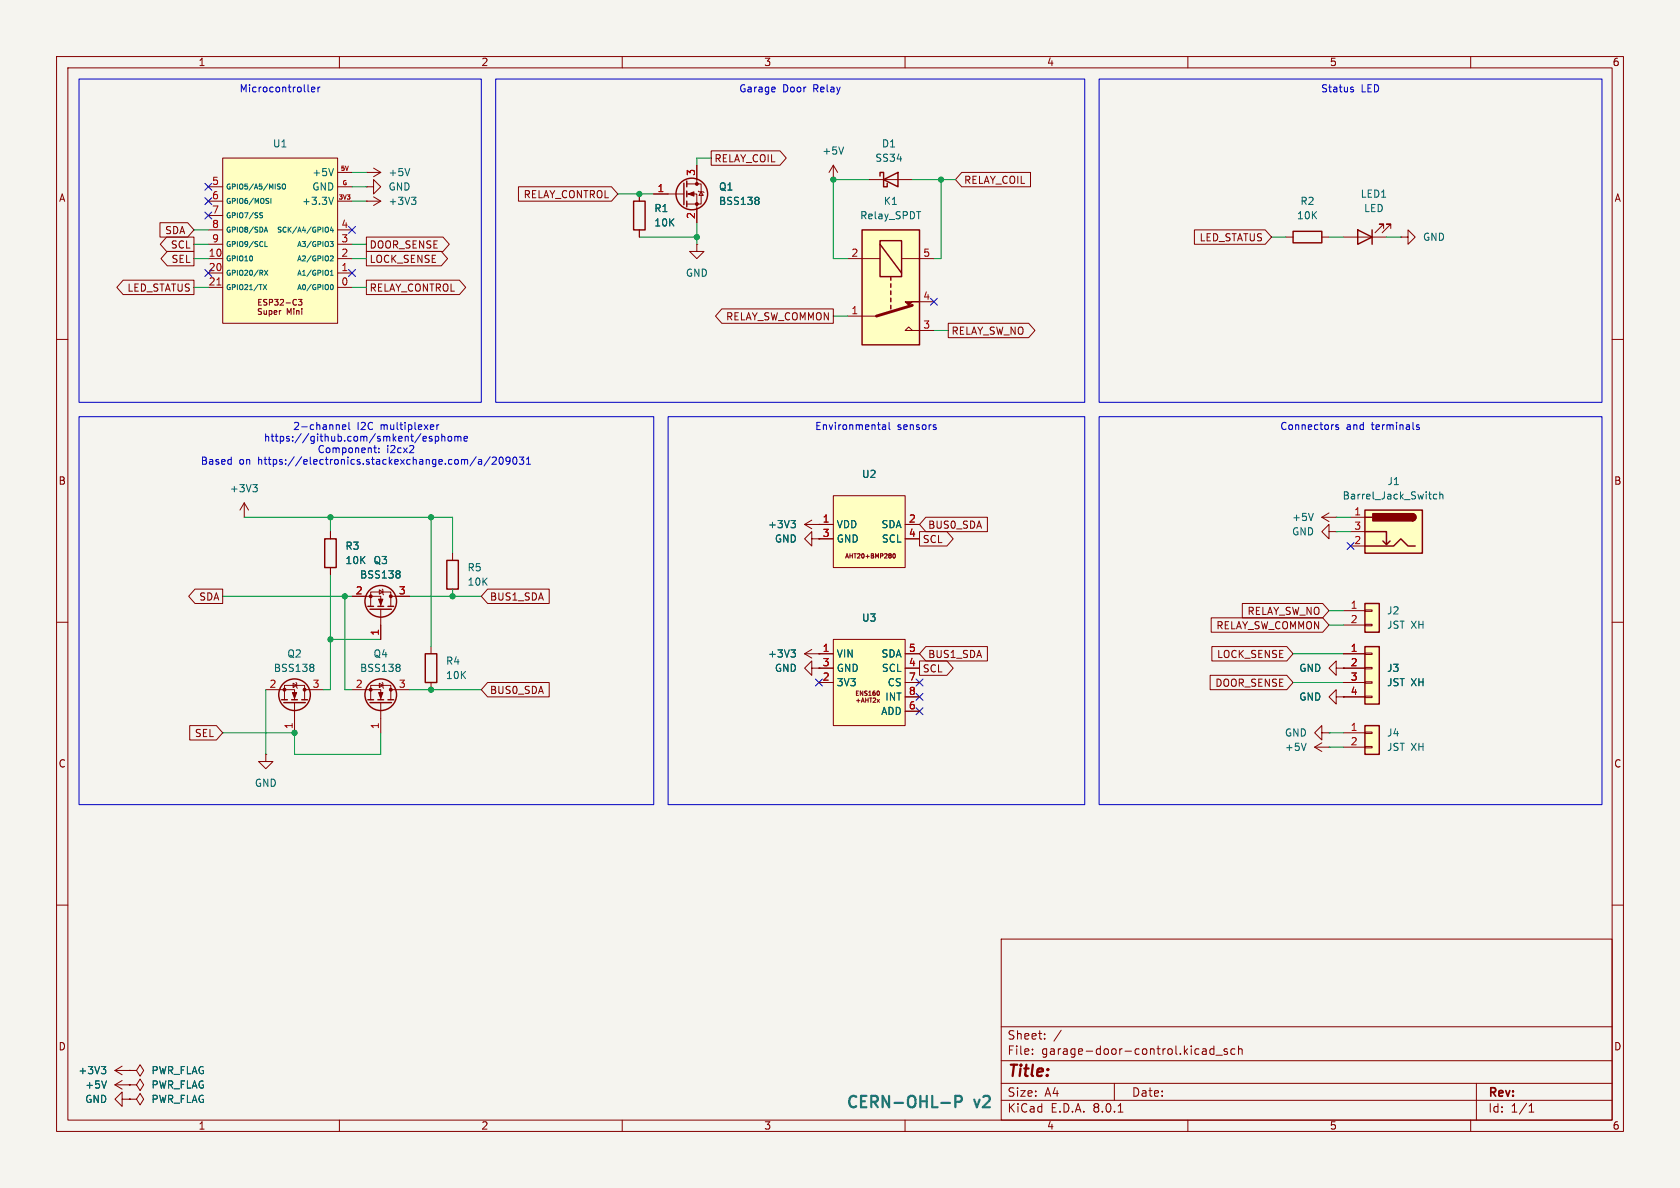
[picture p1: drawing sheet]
<svg xmlns="http://www.w3.org/2000/svg" width="297mm" height="210mm" viewBox="0 0 297 210" stroke-linecap="round" stroke-linejoin="round" font-family="sans-serif">
<path d="M0 0h297v210h-297z" fill="#f5f4ef" stroke="#f5f4ef" stroke-width=".18"/>
<g fill="none" stroke="#840000" stroke-width=".18">
<path d="M10 10h277v190h-277zM12 12h273v186h-273zM60 10v2M110 10v2M160 10v2M210 10v2M260 10v2M10 60h2M285 60h2M234.9 94v-1.3l-1.2 1.3 1.2 1.3v-1.3h1.3M236.2 94h.1M10 110h2"/>
<path d="M285 110h2M10 160h2M285 160h2M177 166h108v32h-108zM22.9 191.8h1.2l.7-1 .6 1-.6 1-.7-1M22.9 191.8h.1M60 198v2M110 198v2M160 198v2M177 194.5h108M177 191.5h108M177 187.5h108"/>
<path d="M177 181.5h108M182.5 186.3v.1M182.5 185.5v.1M184.7 183.6v.1M184.7 182.8v.1M187.6 182.1l-1.3 2M197 191.5v3M197.7 196.6h.8M210 198v2M212.7 185.4l.5 .1v.9M213.2 186.3l-.5 .1M213.2 185.8h-.5"/>
<path d="M214.6 185.5l-.4-.1-.3 .3v.4l.1 .2h.6M214.6 184.9v1.5M215 186.5h1.1M217 185.5l-.4-.1-.2 .2 .1 .2 .5 .2v.3h-.6M218.3 185.5l-.4-.1-.3 .3v.4l.1 .2h.6M219 185.5l.2-.1 .3 .1 .1 .9M219 184.9v1.5M260 198v2M261 191.5v6.5M270.3 196.6h.9M270.3 195.5l.4-.4v1.5"/>
</g>
<path d="M241.3 106.7h2.5v5.1h-2.5z" fill="#ffffc2"/>
<path d="M237.5 108h3.8M237.5 110.5h3.8M241.3 110.4h1.3v.2h-1.3zM241.3 107.8h1.3v.3h-1.3z" fill="none" stroke="#840000" stroke-width=".18"/>
<path d="M241.3 106.7h2.5v5.1h-2.5z" fill="none" stroke="#840000" stroke-width=".25"/>
<path d="M241.3 128.3h2.5v5.1h-2.5z" fill="#ffffc2"/>
<path d="M237.5 129.5h3.8M237.5 132.1h3.8M241.3 132h1.3v.2h-1.3zM241.3 129.4h1.3v.3h-1.3z" fill="none" stroke="#840000" stroke-width=".18"/>
<path d="M241.3 128.3h2.5v5.1h-2.5z" fill="none" stroke="#840000" stroke-width=".25"/>
<path d="M241.3 114.3h2.5v10.2h-2.5z" fill="#ffffc2"/>
<g fill="none" stroke="#840000" stroke-width=".18">
<path d="M113 34.3v1.3M115.6 34.3h5.3M121.4 34.3h1.8v5.1M121.4 32.5h2.6v3.6h-2.6M123.2 29.2v3.3M123.4 33.8l.2 .1h.7l.2 .1M124 33.9l.3 .6h-.7zM113 40.6v1.3M123.2 43.2v1.3h1.3l-1.3 1.2-1.3-1.2h1.3M123.2 43.2h.1M58.4 94v1.3M80 97.8v1.3"/>
<path d="M58.4 100.3v1.3M62.2 105.4h5.1v1.8M65.5 107.2v-2.6h3.6v2.6M67.1 104.3l.6 .3-.6 .4zM67.3 107.7v5.3M67.6 104.1l.1 .2v.7l.1 .2M69.1 105.4h3.3M76.2 114.3v1.3M80 104.1v1.3M237.5 115.6h3.8M237.5 118.1h3.8M241.3 118h1.3v.2h-1.3z"/>
<path d="M241.3 115.4h1.3v.3h-1.3zM76.2 120.7v1.2M232.4 132.1l1.3 .7M232.4 132.1h2.5M233.7 129.5v-1.2l-1.3 1.2 1.3 1.3v-1.3h1.2M233.7 131.3l-1.3 .8M234.9 132.1h.1M234.9 129.5h.1M236.2 123.2v-1.3l-1.3 1.3 1.3 1.3v-1.3h1.3M237.5 123.2h.1M237.5 120.7h3.8M237.5 123.2h3.8"/>
<path d="M241.3 123.1h1.3v.2h-1.3zM241.3 120.5h1.3v.3h-1.3z"/>
</g>
<g fill="none" stroke="#840000" stroke-width=".25">
<path d="M112 35.6h2v5h-2zM120.9 32.4v3.8M121.4 32v1M121.4 33.8v1M121.4 35.6v1M57.4 95.3h2v5h-2zM79 99.1h2v5h-2zM65 107.2h1M65.4 107.7h3.8M66.8 107.2h1M68.6 107.2h1M75.2 115.6h2v5.1h-2z"/>
<path d="M241.3 114.3h2.5v10.2h-2.5z"/>
<circle cx="122.3" cy="34.3" r="2.79"/>
<circle cx="67.3" cy="106.3" r="2.79"/>
</g>
<path d="M133.9 34.9l.3 .2-.3 .3 .3 .3v.2l-.3 .2M70.5 100.9l.2 .3-.2 .3 .2 .2v.2l-.2 .3M230.9 131.4l-.4 1.3" fill="none" stroke="#006464" stroke-width=".18"/>
<g fill="#840000" stroke="#840000" stroke-width=".18">
<path d="M121.7 34.3l1-.4v.8z"/>
<path d="M66.9 105.9h.8l-.4 1z"/>
<circle cx="123.2" cy="36.1" r=".25"/>
<circle cx="123.2" cy="32.5" r=".25"/>
<circle cx="65.5" cy="105.4" r=".25"/>
<circle cx="69.1" cy="105.4" r=".25"/>
</g>
<path d="M152.4 40.6h10.2v20.4h-10.2z" fill="#ffffc2"/>
<g fill="none" stroke="#840000" stroke-width=".18">
<path d="M149.9 45.7h5.7M149.9 55.9h5M159.4 45.7h5.7M161.3 58.4l-.6-.6-.7 .6h5.1M162.6 53.3h2.5M47 133.4v1.2h1.3l-1.3 1.3-1.3-1.3h1.3M47 133.4h.1M47 121.9h5.1v1.8M50.3 123.7v-2.5h3.5v2.5M51.8 120.8l.7 .4-.7 .3zM52.1 124.2v5.3M52.3 120.7l.2 .1v.7l.1 .2"/>
<path d="M53.8 121.9h3.3M62.2 121.9h5.1v1.8M65.5 123.7v-2.5h3.6v2.5M67.1 120.8l.6 .4-.6 .3zM67.3 124.2v5.3M67.6 120.7l.1 .1v.7l.1 .2M69.1 121.9h3.3M20.3 191.8l1.3 .7M20.3 191.8h2.6M20.3 189.2l1.3 .8M20.3 189.2h2.6M21.6 194.3v-1.3l-1.3 1.3 1.3 1.3v-1.3h1.3"/>
<path d="M21.6 191l-1.3 .8M21.6 188.5l-1.3 .7M22.9 191.8h.1M22.9 189.2h1.2l.7-1 .6 1-.6 1-.7-1M22.9 189.2h.1M22.9 194.3h1.2l.7-1 .6 1-.6 1-.7-1M22.9 194.3h.1"/>
</g>
<g fill="none" stroke="#840000" stroke-width=".25">
<path d="M152.4 40.6h10.2v20.4h-10.2zM155.6 42.5h3.8v6.4h-3.8zM155.6 43.2l3.8 5.1M157.5 48.9v.6M157.5 50.2v.6M157.5 51.4v.7M157.5 52.7v.6M157.5 54v.6M49.8 123.7h1M50.2 124.2h3.8M51.6 123.7h1M53.3 123.7h1.1"/>
<path d="M65 123.7h1M65.4 124.2h3.8M66.8 123.7h1M68.6 123.7h1"/>
<circle cx="52.1" cy="122.8" r="2.79"/>
<circle cx="67.3" cy="122.8" r="2.79"/>
</g>
<path d="M161.3 54l-6.4 1.9" fill="none" stroke="#840000" stroke-width=".51"/>
<g fill="#840000" stroke="#840000" stroke-width=".18">
<path d="M160 53.3h2.6h-1.3l-.6 .7z"/>
<path d="M66.9 122.4h.8l-.4 1z"/>
<path d="M51.7 122.4h.8l-.4 1z"/>
<circle cx="65.5" cy="121.9" r=".25"/>
<circle cx="69.1" cy="121.9" r=".25"/>
<circle cx="50.3" cy="121.9" r=".25"/>
<circle cx="53.8" cy="121.9" r=".25"/>
</g>
<path d="M55.2 117.4l.3 .3-.3 .3 .3 .2v.2l-.3 .3M70.5 117.4l.2 .3-.2 .3 .2 .2v.2l-.2 .3M17.9 188.5h.8l-.4 .5M18.5 189l.2 .3v.3l-.2 .2M18.8 191.1l-.4 1.2" fill="none" stroke="#006464" stroke-width=".18"/>
<path d="M39.4 27.9h20.3v29.3h-20.3z" fill="#ffffc2"/>
<g fill="none" stroke="#840000" stroke-width=".18">
<path d="M36.8 35.6h2.6M36.8 33h2.6M36.8 38.1h2.6M39.4 27.9h20.3v29.3h-20.3zM59.7 35.6h2.5M59.7 33h2.5M59.7 30.5h2.5M64.8 30.5h.1M64.8 35.6h.1M64.8 33h1.2v-1.2l1.3 1.2-1.3 1.3v-1.3M64.8 33h.1M64.8 35.6h2.5"/>
<path d="M64.8 30.5h2.5M66 29.7l1.3 .8M66 34.8l1.3 .8M67.3 30.5l-1.3 .7M67.3 35.6l-1.3 .7M36.8 50.8h2.6M36.8 48.3h2.6M36.8 45.7h2.6M36.8 43.2h2.6M36.8 40.6h2.6M49.6 54.9h.1M52.7 52.9h.7l-.4 .4 .3 .1v.4l-.1 .1-.5-.1"/>
<path d="M59.7 50.8h2.5M59.7 48.3h2.5M59.7 45.7h2.5M59.7 43.2h2.5M59.7 40.6h2.5M227.3 41.9h1.3M233.7 41.9h1.2M247.6 41.9h1.3v-1.3l1.3 1.3-1.3 1.3v-1.3M247.6 41.9h.1M43.2 91.4h.1M43.2 88.9l-.8 1.3M43.2 88.9v2.5"/>
<path d="M43.2 88.9l.7 1.3M233.7 91.4l1.2 .8M233.7 91.4h2.5M234.9 90.7l-1.2 .7M236.2 91.4h.1"/>
</g>
<g fill="none" stroke="#006464" stroke-width=".18">
<path d="M46 38l.4 .2-.1 .3h-.3M46 37.7h.4M47.4 35.1h.1M47.5 35.6v.3M47.9 35.1v.9M49.2 32.5l.3 .1M49.4 33l.1 .2-.1 .2M50 32.6l.3-.1 .1 .2 .1 .4-.2 .3-.4-.1v-.5zM59 34.9l-.5 1.2M59 29.8l-.5 1.3M72.4 29.8l-.4 1.3M72.7 34.9h.8l-.4 .5"/>
<path d="M73.3 35.4l.2 .2v.3l-.2 .2M46.5 50.3l.6 .9M46.7 41l.3-.8 .3 .8M46.8 47.8l.5 .9M46.8 40.8h.4M46.8 42.7v.9h.5M47.1 50.3l-.6 .9M47.3 47.8l-.5 .9M57.7 40.2h.2l.2 .3-.1 .4-.3 .1M58.4 42.7h.5l-.3 .3 .3 .1v.4h-.5M58.4 50.7l.2-.4a.43 .43 0 0 1 .3 .5 .43 .43 0 0 1-.4 .4l-.1-.3M58.4 45.3l.3-.1 .2 .3-.5 .6h.5"/>
<path d="M58.4 48.7h.5M58.4 48l.3-.2v.9M58.6 40.1l-.2 .6h.6M58.8 40.5v.5M44.7 85.7h.8l-.4 .5M45.2 86.2l.3 .2v.3l-.3 .2M232.2 90.7l-.4 1.3"/>
</g>
<path d="M38.3 50.4h.8" fill="none" stroke="#a90000" stroke-width=".18"/>
<path d="M228.6 40.9h5.1v2h-5.1z" fill="none" stroke="#840000" stroke-width=".25"/>
<path d="M147.3 113h12.7v15.3h-12.7z" fill="#ffffc2"/>
<g fill="none" stroke="#840000" stroke-width=".18">
<path d="M237.5 41.9h7.6M244.6 40.4v-.8h-.8h.8l-1.5 1.5M245.9 40.4v-.8h-.8h.8l-1.6 1.5M142.2 115.6h5.1M142.2 115.6l1.3 .7M143.5 114.8l-1.3 .8M144.8 115.6h.1M144.8 118.1h2.5M147.3 113h12.7v15.3h-12.7zM160 115.6h2.6M160 118.1h2.6M144.8 120.7h2.5"/>
<path d="M151.4 122.5h.3M151.4 123.9h.6M151.7 123.6v.6M151.8 122.2h-.4v.7h.4M152.3 124.2l.2-.8 .3 .8M152.3 123.9h.4M152.5 122.2v.7l-.4-.7v.7M153 123.4v.8M153 123.8h.5M153.3 122.2h-.4a.32 .32 0 0 0 .4 .4l-.1 .3h-.3M153.5 123.4v.8M153.6 122.9h.4"/>
<path d="M153.6 122.4l.2-.2v.7M153.7 123.4h.5M153.9 123.4v.8M154.3 122.6l.2-.1h.2v.4M154.4 123.5l.3-.1 .1 .2-.5 .6h.5M154.7 122.2h-.2l-.2 .3v.4h.4M154.7 122.9h.1M155.1 123.6l.4 .6M155.1 122.2h.1a.37 .37 0 0 1 .3 .4 .37 .37 0 0 1-.4 .3l-.1-.3zM155.5 123.6l-.4 .6M160 120.7h2.6M160 125.7h2.6"/>
<path d="M160 123.2h2.6"/>
</g>
<path d="M240 40.6l2.6 1.3-2.6 1.3zM242.6 40.6v2.6" fill="none" stroke="#840000" stroke-width=".25"/>
<path d="M139.8 114.9h.8l-.4 .5M140.4 115.4l.2 .2v.3l-.2 .2" fill="none" stroke="#006464" stroke-width=".18"/>
<path d="M147.3 87.6h12.7v12.7h-12.7z" fill="#ffffc2"/>
<g fill="none" stroke="#840000" stroke-width=".18">
<path d="M147.3 31.8h.1M147.3 29.2l-.7 1.3M147.3 29.2v2.6M147.3 29.2l.8 1.3M153.7 31.8h7.6M142.2 92.7h5.1M142.2 92.7l1.3 .8M143.5 95.3v-1.3l-1.3 1.3 1.3 1.2v-1.2h1.3M143.5 91.9l-1.3 .8M144.8 95.3h.1M144.8 92.7h.1M144.8 95.3h2.5"/>
<path d="M147.3 87.6h12.7v12.7h-12.7zM157.9 98l.1-.1a.37 .37 0 0 1 .3 .4 .37 .37 0 0 1-.3 .3l-.2-.2zM160 92.7h2.6M160 95.3h2.6M143.5 118.1v-1.3l-1.3 1.3 1.3 1.3v-1.3h1.3M144.8 118.1h.1M236.2 118.1v-1.3l-1.3 1.3 1.3 1.3v-1.3h1.3M237.5 118.1h.1"/>
</g>
<path d="M149.1 26l-.4 1.2M139.8 92h.8l-.4 .5M140.4 92.5l.2 .2v.3l-.2 .3" fill="none" stroke="#006464" stroke-width=".18"/>
<path d="M155.6 31.1v-.6h.6v2.5h.6v-.6M156.2 31.8l2.5-1.3v2.5z" fill="none" stroke="#840000" stroke-width=".25"/>
<path d="M241.3 90.2h10.2v7.6h-10.2z" fill="#ffffc2"/>
<path d="M241.3 90.2h10.2v7.6h-10.2zM241.3 94h3.8v2.3l.6-.7M241.3 96.5h5.1l1.2-1.2 1.3 1.2h1.3M241.3 91.4h1.3M244.5 95.6l.6 .7M249.7 90.8a.64 .64 0 0 1 .6 .6 .64 .64 0 0 1-.6 .7" fill="none" stroke="#840000" stroke-width=".25"/>
<g fill="#840000" stroke="#840000" stroke-width=".25">
<path d="M249.7 90.8a.64 .64 0 0 1 .6 .6 .64 .64 0 0 1-.6 .7z"/>
<path d="M242.7 90.8h7v1.3h-7z"/>
</g>
<g fill="none" stroke="#840000" stroke-width=".18">
<path d="M28.3 39.4h4.9l1.1 1.2-1.1 1.3h-4.9zM91.7 33h16.4l1.1 1.3-1.1 1.3h-16.4zM113 34.3v1.3M115.6 34.3h2.5M123.2 29.2v2.6M123.2 36.8v2.6M125.7 26.7h12.2l1.1 1.2-1.1 1.3h-12.2zM170 30.5h12.2v2.5h-12.2l-1.1-1.2zM21.8 49.5h12.5v2.6h-12.5l-1.1-1.3zM29.4 41.9h4.9v2.6h-4.9l-1.1-1.3zM29.6 44.4h4.7v2.6h-4.7l-1.1-1.3zM64.8 49.5h16.4l1.1 1.3-1.1 1.3h-16.4z"/>
<path d="M64.8 44.4h13.2l1.1 1.3-1.1 1.3h-13.2zM64.8 41.9h13.5l1.1 1.3-1.1 1.3h-13.5zM113 40.6v1.3M127.6 54.6h19.7v2.6h-19.7l-1.1-1.3zM167.6 57.1h14.3l1.1 1.3-1.1 1.3h-14.3zM211.2 40.6h12.5l1.1 1.3-1.1 1.3h-12.5zM58.4 94v1.3M144.8 92.7h.1M144.8 95.3h.1M144.8 92.7h2.5M144.8 95.3h2.5M160 92.7h2.6"/>
<path d="M160 95.3h2.6M162.6 94h4.8l1.1 1.3-1.1 1.2h-4.8zM163.7 91.4h10.9v2.6h-10.9l-1.1-1.3zM238.8 91.4h2.5M238.8 96.5h2.5M238.8 94h2.5M34.5 104.1h4.9v2.6h-4.9l-1.1-1.3zM58.4 100.3v1.3M62.2 105.4h2.6M67.3 110.5v2.5M69.8 105.4h2.6M86.2 104.1h10.9v2.6h-10.9l-1.1-1.3z"/>
<path d="M144.8 118.1h.1M144.8 115.6h.1M144.8 115.6h2.5M144.8 118.1h2.5M160 115.6h2.6M160 118.1h2.6M162.6 116.8h4.8l1.1 1.3-1.1 1.3h-4.8zM163.7 114.3h10.9v2.5h-10.9l-1.1-1.2zM213.9 119.4h13.6l1.1 1.3-1.1 1.2h-13.6zM214.1 109.2h19.7l1.1 1.3-1.1 1.3h-19.7zM214.2 114.3h13.3l1.1 1.3-1.1 1.2h-13.3zM219.6 106.7h14.2l1.1 1.3-1.1 1.2h-14.2z"/>
<path d="M237.5 118.1h.1M237.5 115.6h3.8M237.5 118.1h3.8M33.5 128.3h4.8l1.1 1.2-1.1 1.3h-4.8zM86.2 120.6h10.9v2.6h-10.9l-1.1-1.3zM144.8 120.7h2.5M160 120.7h2.6M160 123.2h2.6M160 125.7h2.6M237.5 123.2h.1M237.5 120.7h3.8M237.5 123.2h3.8"/>
<path d="M22.9 191.8h.1M22.9 189.2h.1M22.9 194.3h.1"/>
</g>
<path d="M133.9 34.9l.3 .2-.3 .3 .3 .3v.2l-.3 .2M139.8 92h.8l-.4 .5M140.4 92.5l.2 .2v.3l-.2 .3M254 87.4h-.4l-.2 .2 .1 .5h.5M254.5 87.5l.2-.1h.3l.1 .8M254.5 86.9v1.3M70.5 100.9l.2 .3-.2 .3 .2 .2v.2l-.2 .3M139.8 114.9h.8l-.4 .5M140.4 115.4l.2 .2v.3l-.2 .2M17.9 188.5h.8l-.4 .5M18.5 189l.2 .3v.3l-.2 .2M18.8 191.1l-.4 1.2" fill="none" stroke="#006464" stroke-width=".18"/>
<path d="M166.4 195h1.5M168.9 194.8h.8a.54 .54 0 0 0 .4-.5 .54 .54 0 0 0-.4-.6h-.8v2" fill="none" stroke="#0099b0" stroke-width=".4"/>
<g fill="none" stroke="#0000c2" stroke-width=".18">
<path d="M14 14h71.1v57.1h-71.1zM54.5 16.1l.1 .1M55.1 15.8l.6-.1-.1-.2-.4-.1-.1 .2v.6h.5M56.2 15.4v.8M56.6 15.4l-.4 .2M87.6 14h104.2v57.1h-104.2zM137 15.5v.2l-.6 .1M194.3 14h88.9v57.1h-88.9zM238.9 15.8l.3 .1 .1 .2-.2 .1h-.2M238.9 15.4l.3 .1M14 73.7h101.6v68.5h-101.6zM60.5 75.5l.6-.1v-.3h-.4l-.2 .2 .1 .6h.5"/>
<path d="M61.7 74.7v1.1l.2 .1M66.3 78.8v1l.3 .2M67 79.9v.1M73.1 79.3l-.7 .7h.7M75.3 77.9l-.3 .1M75.4 77.3v.1l-.6 .2M75.9 77.3v.2l.5 .2-.2 .3-.3-.1M76.5 75.1l.2 .3-.6 .1M76.6 75.9h-.1M77 77.2l.3-.1 .3 .3-.2 .5h-.4M77 77.1v1.3M77.2 75.1v.8"/>
<path d="M77.6 75.1l-.4 .2M78.1 77.3l.2-.2 .3 .1v.8M78.1 76.7v1.3M79.3 77.3l.1-.2 .4 .2 .1 .4-.2 .2-.3 .1-.1-.1zM80.4 77.3l.4-.2 .1 .2M80.4 77.1v.9M80.9 77.3l.2-.2 .3 .1 .1 .8M80.9 77.3v.7M82 77.6l.6-.2v-.2l-.4-.1-.2 .2 .1 .6h.5M118.1 73.7h73.7v68.5h-73.7zM156 75.1h.5l.1 .8M156.6 75.4l-.5 .1-.1 .1 .1 .3h.5"/>
<path d="M157.2 74.7v1.1l.2 .1M165.3 75.5l.2 .2-.2 .2M165.3 75.1h.2M194.3 73.7h88.9v68.5h-88.9zM236.6 75.1h-.3l-.2 .2 .1 .2 .4 .1v.3h-.5M250.9 75.1h-.3l-.2 .2 .1 .2 .4 .1v.3h-.5M84.2 80.7l-1.1 1.7M84.6 81.3h.5l.1 .8M85.2 81.5l-.5 .1-.2 .2 .2 .3 .5-.1M86.7 80.7l-1.1 1.7M87 80.9l.5-.1 .3 .4-.8 .9h.8M88.4 80.9l.1-.1a.68 .68 0 0 1 .5 .6 .68 .68 0 0 1-.5 .7l-.1-.2-.2-.3z"/>
<path d="M90.2 81.3l-.3 .3-.3-.1-.2-.2 .2-.4 .3-.1 .2 .1a.84 .84 0 0 1-.3 1.2h-.2M90.8 80.9l.2-.1a.68 .68 0 0 1 .4 .6 .68 .68 0 0 1-.4 .7l-.2-.2-.1-.3zM91.8 80.8h.8l-.4 .5 .3 .1v.5l-.2 .2-.5-.2M93.1 82.1h.7M93.1 81.2l.3-.4v1.3"/>
</g>
<g fill="none" stroke="#009600" stroke-width=".18">
<path d="M62.2 33h2.6M62.2 35.6h2.6M62.2 30.5h2.6M109.2 34.3h6.4M123.2 39.4v3.8M125.7 27.9h-2.5v1.3M153.7 31.8h-6.4v13.9h2.6M161.3 31.8h7.6M166.4 31.8v13.9h-1.3M34.3 45.7h2.5M34.3 43.2h2.5M34.3 50.8h2.5"/>
<path d="M34.3 40.6h2.5M62.2 45.7h2.6M62.2 43.2h2.6M62.2 50.8h2.6M113 41.9h10.2M147.3 55.9h2.6M165.1 58.4h2.5M224.8 41.9h2.5M234.9 41.9h2.6M245.1 41.9h2.5M43.2 91.4h36.8v6.4M58.4 91.4v2.6"/>
<path d="M76.2 91.4v22.9M236.2 91.4h2.6M236.2 94h2.6M39.4 105.4h22.8M58.4 101.6v20.3h-1.3M58.4 113h8.9M61 105.4v16.5h1.2M72.4 105.4h12.7M80 104.1v1.3M228.6 115.6h8.9M234.9 110.5h2.6M234.9 108h2.6"/>
<path d="M39.4 129.5h12.7v3.9h15.2v-3.9M47 121.9v11.5M72.4 121.9h12.7M228.6 120.7h8.9M234.9 129.5h2.6M234.9 132.1h2.6"/>
</g>
<g fill="none" stroke="#000084" stroke-width=".18">
<path d="M36.2 32.4l1.2 1.2M36.2 35l1.2 1.2M36.2 37.5l1.2 1.2M37.4 32.4l-1.2 1.2M37.4 35l-1.2 1.2M37.4 37.5l-1.2 1.2M36.2 47.7l1.2 1.2M37.4 47.7l-1.2 1.2M61.6 47.7l1.2 1.2M61.6 40l1.2 1.2M62.8 47.7l-1.2 1.2M62.8 40l-1.2 1.2"/>
<path d="M164.5 52.7l1.2 1.2M165.7 52.7l-1.2 1.2M238.2 95.9l1.2 1.2M239.4 95.9l-1.2 1.2M144.2 120l1.2 1.3M145.4 120l-1.2 1.3M162 120l1.2 1.3M162 125.1l1.2 1.2M162 122.6l1.2 1.2M163.2 120l-1.2 1.3M163.2 125.1l-1.2 1.2M163.2 122.6l-1.2 1.2"/>
</g>
<g fill="#009600" stroke="#009600" stroke-width=".18">
<circle cx="76.2" cy="121.9" r=".46"/>
<circle cx="80" cy="105.4" r=".46"/>
<circle cx="61" cy="105.4" r=".46"/>
<circle cx="58.4" cy="113" r=".46"/>
<circle cx="52.1" cy="129.5" r=".46"/>
<circle cx="58.4" cy="91.4" r=".46"/>
<circle cx="76.2" cy="91.4" r=".46"/>
<circle cx="123.2" cy="41.9" r=".46"/>
<circle cx="113" cy="34.3" r=".46"/>
<circle cx="147.3" cy="31.8" r=".46"/>
<circle cx="166.4" cy="31.8" r=".46"/>
</g>
<text font-size="2.8" fill="#840000" x="178" y="190.9">Title:</text>
<g font-size="2.8" fill="#0099b0">
<text x="149.4" y="196.4">CERN-OHL-P</text>
<text x="172.3" y="196.4">v2</text>
</g>
<g font-size="2.1" fill="#840000">
<text x="178" y="184">Sheet:</text>
<text x="178" y="186.7">File:</text>
<text x="184.1" y="186.7">garage-door-control.kicad_sch</text>
<text x="178" y="196.9">KiCad</text>
<text x="178" y="194.1">Size:</text>
<text x="184.7" y="194.1">A4</text>
<text x="185.7" y="196.9">E.D.A.</text>
<text x="193.3" y="196.9">8.0.1</text>
<text x="200" y="194.1">Date:</text>
<text x="263" y="194.3">Rev:</text>
<text x="263" y="196.9">Id:</text>
<text x="267.1" y="196.9">1/1</text>
</g>
<g font-size="1.8" fill="#840000">
<text x="35" y="11.9">1</text>
<text x="85" y="11.9">2</text>
<text x="135" y="11.9">3</text>
<text x="185" y="11.9">4</text>
<text x="235" y="11.9">5</text>
<text x="285" y="11.9">6</text>
<text x="126.2" y="28.9">RELAY_COIL</text>
<text x="10.3" y="35.9">A</text>
<text x="92.5" y="35.2">RELAY_CONTROL</text>
<text x="170.3" y="32.7">RELAY_COIL</text>
<text x="285.3" y="35.9">A</text>
<text x="29.1" y="41.6">SDA</text>
<text x="30.1" y="44.1">SCL</text>
<text x="30.2" y="46.7">SEL</text>
<text x="65.2" y="46.7">LOCK_SENSE</text>
<text x="65.2" y="44.1">DOOR_SENSE</text>
<text x="212" y="42.9">LED_STATUS</text>
<text x="22.4" y="51.8">LED_STATUS</text>
<text x="65.2" y="51.8">RELAY_CONTROL</text>
<text x="128.3" y="56.8">RELAY_SW_COMMON</text>
<text x="168.1" y="59.4">RELAY_SW_NO</text>
<text x="10.3" y="85.9">B</text>
<text x="285.3" y="85.9">B</text>
<text x="164" y="93.7">BUS0_SDA</text>
<text x="163" y="96.2">SCL</text>
<text x="35.1" y="106.4">SDA</text>
<text x="86.5" y="106.4">BUS1_SDA</text>
<text x="214.9" y="111.4">RELAY_SW_COMMON</text>
<text x="220.4" y="108.9">RELAY_SW_NO</text>
<text x="163" y="119.1">SCL</text>
<text x="164" y="116.5">BUS1_SDA</text>
<text x="215.1" y="116.5">LOCK_SENSE</text>
<text x="86.5" y="122.9">BUS0_SDA</text>
<text x="214.8" y="121.6">DOOR_SENSE</text>
<text x="34.4" y="130.5">SEL</text>
<text x="10.3" y="135.9">C</text>
<text x="285.3" y="135.9">C</text>
<text x="10.3" y="185.9">D</text>
<text x="285.3" y="185.9">D</text>
<text x="35" y="199.9">1</text>
<text x="85" y="199.9">2</text>
<text x="135" y="199.9">3</text>
<text x="185" y="199.9">4</text>
<text x="235" y="199.9">5</text>
<text x="285" y="199.9">6</text>
</g>
<g font-size="1.8" fill="#0000c2">
<text x="42.3" y="16.6">Microcontroller</text>
<text x="130.6" y="16.6">Garage</text>
<text x="138.4" y="16.6">Door</text>
<text x="143.9" y="16.6">Relay</text>
<text x="233.5" y="16.6">Status</text>
<text x="240.6" y="16.6">LED</text>
<text x="51.7" y="76.3">2-channel</text>
<text x="63.1" y="76.3">I2C</text>
<text x="67.4" y="76.3">multiplexer</text>
<text x="144" y="76.3">Environmental</text>
<text x="158.6" y="76.3">sensors</text>
<text x="226.2" y="76.3">Connectors</text>
<text x="238" y="76.3">and</text>
<text x="242.6" y="76.3">terminals</text>
<text x="35.4" y="82.5">Based</text>
<text x="42.3" y="82.5">on</text>
<text x="45.7" y="82.5">https://electronics.stackexchange.com/a/209031</text>
<text x="46.6" y="78.4">https://github.com/smkent/esphome</text>
<text x="56.1" y="80.4">Component:</text>
<text x="68.3" y="80.4">i2cx2</text>
</g>
<g font-size="1.8" fill="#006464">
<text x="48.2" y="26.3">U1</text>
<text x="145.3" y="27.5">+5V</text>
<text x="154.6" y="28.8">SS34</text>
<text x="155.8" y="26.3">D1</text>
<text x="55.1" y="31.3">+5V</text>
<text x="55.1" y="33.9">GND</text>
<text x="68.6" y="31.3">+5V</text>
<text x="68.6" y="33.9">GND</text>
<text x="127" y="33.9">Q1</text>
<text x="240.5" y="35.2">LED1</text>
<text x="53.3" y="36.4">+3.3V</text>
<text x="68.6" y="36.4">+3V3</text>
<text x="115.6" y="37.7">R1</text>
<text x="115.6" y="40.2">10K</text>
<text x="127" y="36.4">BSS138</text>
<text x="152" y="39">Relay_SPDT</text>
<text x="156.1" y="36.4">K1</text>
<text x="229.2" y="39">10K</text>
<text x="229.8" y="36.4">R2</text>
<text x="241.1" y="37.7">LED</text>
<text x="251.5" y="42.8">GND</text>
<text x="121.2" y="49.1">GND</text>
<text x="40.5" y="87.2">+3V3</text>
<text x="152.3" y="84.7">U2</text>
<text x="237.3" y="88.5">Barrel_Jack_Switch</text>
<text x="245.2" y="86">J1</text>
<text x="135.7" y="93.6">+3V3</text>
<text x="147.8" y="93.6">VDD</text>
<text x="155.7" y="93.6">SDA</text>
<text x="228.3" y="94.8">GND</text>
<text x="228.3" y="92.3">+5V</text>
<text x="61" y="97.4">R3</text>
<text x="61" y="99.9">10K</text>
<text x="65.9" y="99.9">Q3</text>
<text x="82.6" y="101.2">R5</text>
<text x="136.9" y="96.1">GND</text>
<text x="147.8" y="96.1">GND</text>
<text x="155.8" y="96.1">SCL</text>
<text x="63.5" y="102.5">BSS138</text>
<text x="82.6" y="103.7">10K</text>
<text x="152.3" y="110.1">U3</text>
<text x="245.1" y="108.8">J2</text>
<text x="245.1" y="111.4">JST XH</text>
<text x="48.3" y="119">BSS138</text>
<text x="50.7" y="116.4">Q2</text>
<text x="63.5" y="119">BSS138</text>
<text x="65.9" y="116.4">Q4</text>
<text x="78.7" y="117.7">R4</text>
<text x="135.7" y="116.4">+3V3</text>
<text x="136.9" y="119">GND</text>
<text x="147.8" y="116.4">VIN</text>
<text x="147.8" y="119">GND</text>
<text x="155.7" y="116.4">SDA</text>
<text x="155.8" y="119">SCL</text>
<text x="229.6" y="119">GND</text>
<text x="245.1" y="119">J3</text>
<text x="78.7" y="120.2">10K</text>
<text x="147.8" y="121.5">3V3</text>
<text x="156.4" y="124.1">INT</text>
<text x="156.8" y="121.5">CS</text>
<text x="229.6" y="124.1">GND</text>
<text x="245.1" y="121.5">JST XH</text>
<text x="155.7" y="126.6">ADD</text>
<text x="227.1" y="130.4">GND</text>
<text x="245.1" y="130.4">J4</text>
<text x="227.1" y="132.9">+5V</text>
<text x="245.1" y="132.9">JST XH</text>
<text x="45" y="139.3">GND</text>
<text x="13.8" y="190.1">+3V3</text>
<text x="26.7" y="190.1">PWR_FLAG</text>
<text x="15" y="192.6">+5V</text>
<text x="15" y="195.2">GND</text>
<text x="26.7" y="192.6">PWR_FLAG</text>
<text x="26.7" y="195.2">PWR_FLAG</text>
</g>
<g font-size="1.8" fill="#a90000">
<text x="37.4" y="32.8">5</text>
<text x="37.4" y="35.3">6</text>
<text x="116.1" y="34">1</text>
<text x="122.9" y="31.2" transform="rotate(-90 122.9 31.2)">3</text>
<text x="37.4" y="37.8">7</text>
<text x="37.4" y="40.4">8</text>
<text x="60.3" y="40.4">4</text>
<text x="122.9" y="38.8" transform="rotate(-90 122.9 38.8)">2</text>
<text x="36.8" y="45.5">10</text>
<text x="37.4" y="42.9">9</text>
<text x="60.3" y="45.5">2</text>
<text x="60.3" y="42.9">3</text>
<text x="150.4" y="45.5">2</text>
<text x="163.1" y="45.5">5</text>
<text x="36.8" y="48">20</text>
<text x="36.8" y="50.5">21</text>
<text x="60.3" y="50.5">0</text>
<text x="60.3" y="48">1</text>
<text x="163.1" y="53.1">4</text>
<text x="150.4" y="55.6">1</text>
<text x="163.1" y="58.2">3</text>
<text x="145.3" y="92.5">1</text>
<text x="145.3" y="95">3</text>
<text x="160.6" y="92.5">2</text>
<text x="160.6" y="95">4</text>
<text x="239.3" y="91.2">1</text>
<text x="239.3" y="93.7">3</text>
<text x="239.3" y="96.3">2</text>
<text x="62.8" y="105.2">2</text>
<text x="70.4" y="105.2">3</text>
<text x="238.7" y="107.7">1</text>
<text x="67.1" y="112.5" transform="rotate(-90 67.1 112.5)">1</text>
<text x="238.7" y="110.2">2</text>
<text x="145.3" y="115.3">1</text>
<text x="145.3" y="117.9">3</text>
<text x="160.6" y="117.9">4</text>
<text x="160.6" y="115.3">5</text>
<text x="238.7" y="115.3">1</text>
<text x="238.7" y="117.9">2</text>
<text x="47.6" y="121.7">2</text>
<text x="55.2" y="121.7">3</text>
<text x="62.8" y="121.7">2</text>
<text x="70.4" y="121.7">3</text>
<text x="145.3" y="120.4">2</text>
<text x="160.6" y="125.5">6</text>
<text x="160.6" y="120.4">7</text>
<text x="160.6" y="122.9">8</text>
<text x="238.7" y="120.4">3</text>
<text x="238.7" y="122.9">4</text>
<text x="51.8" y="129" transform="rotate(-90 51.8 129)">1</text>
<text x="67.1" y="129" transform="rotate(-90 67.1 129)">1</text>
<text x="238.7" y="129.3">1</text>
<text x="238.7" y="131.8">2</text>
</g>
<g font-size="1.4" fill="#840000">
<text x="45.4" y="55.9">Super</text>
<text x="45.4" y="54.3">ESP32-C3</text>
<text x="50.6" y="55.9">Mini</text>
</g>
<g font-size="1.2" fill="#006464">
<text x="39.9" y="33.7">GPIO5/A5/MISO</text>
<text x="39.9" y="36.2">GPIO6/MOSI</text>
<text x="39.9" y="38.8">GPIO7/SS</text>
<text x="39.9" y="41.3">GPIO8/SDA</text>
<text x="48.8" y="41.3">SCK/A4/GPIO4</text>
<text x="39.9" y="46.4">GPIO10</text>
<text x="39.9" y="43.9">GPIO9/SCL</text>
<text x="52.4" y="46.4">A2/GPIO2</text>
<text x="52.4" y="43.9">A3/GPIO3</text>
<text x="39.9" y="48.9">GPIO20/RX</text>
<text x="39.9" y="51.5">GPIO21/TX</text>
<text x="52.4" y="51.5">A0/GPIO0</text>
<text x="52.4" y="48.9">A1/GPIO1</text>
</g>
<g font-size="1.1" fill="#a90000">
<text x="59.8" y="35.3">3V3</text>
<text x="60.1" y="30.2">5V</text>
<text x="60.4" y="32.8">G</text>
</g>
<text font-size="1.1" fill="#840000" x="149.4" y="98.8">AHT20+BMP280</text>
</svg>
